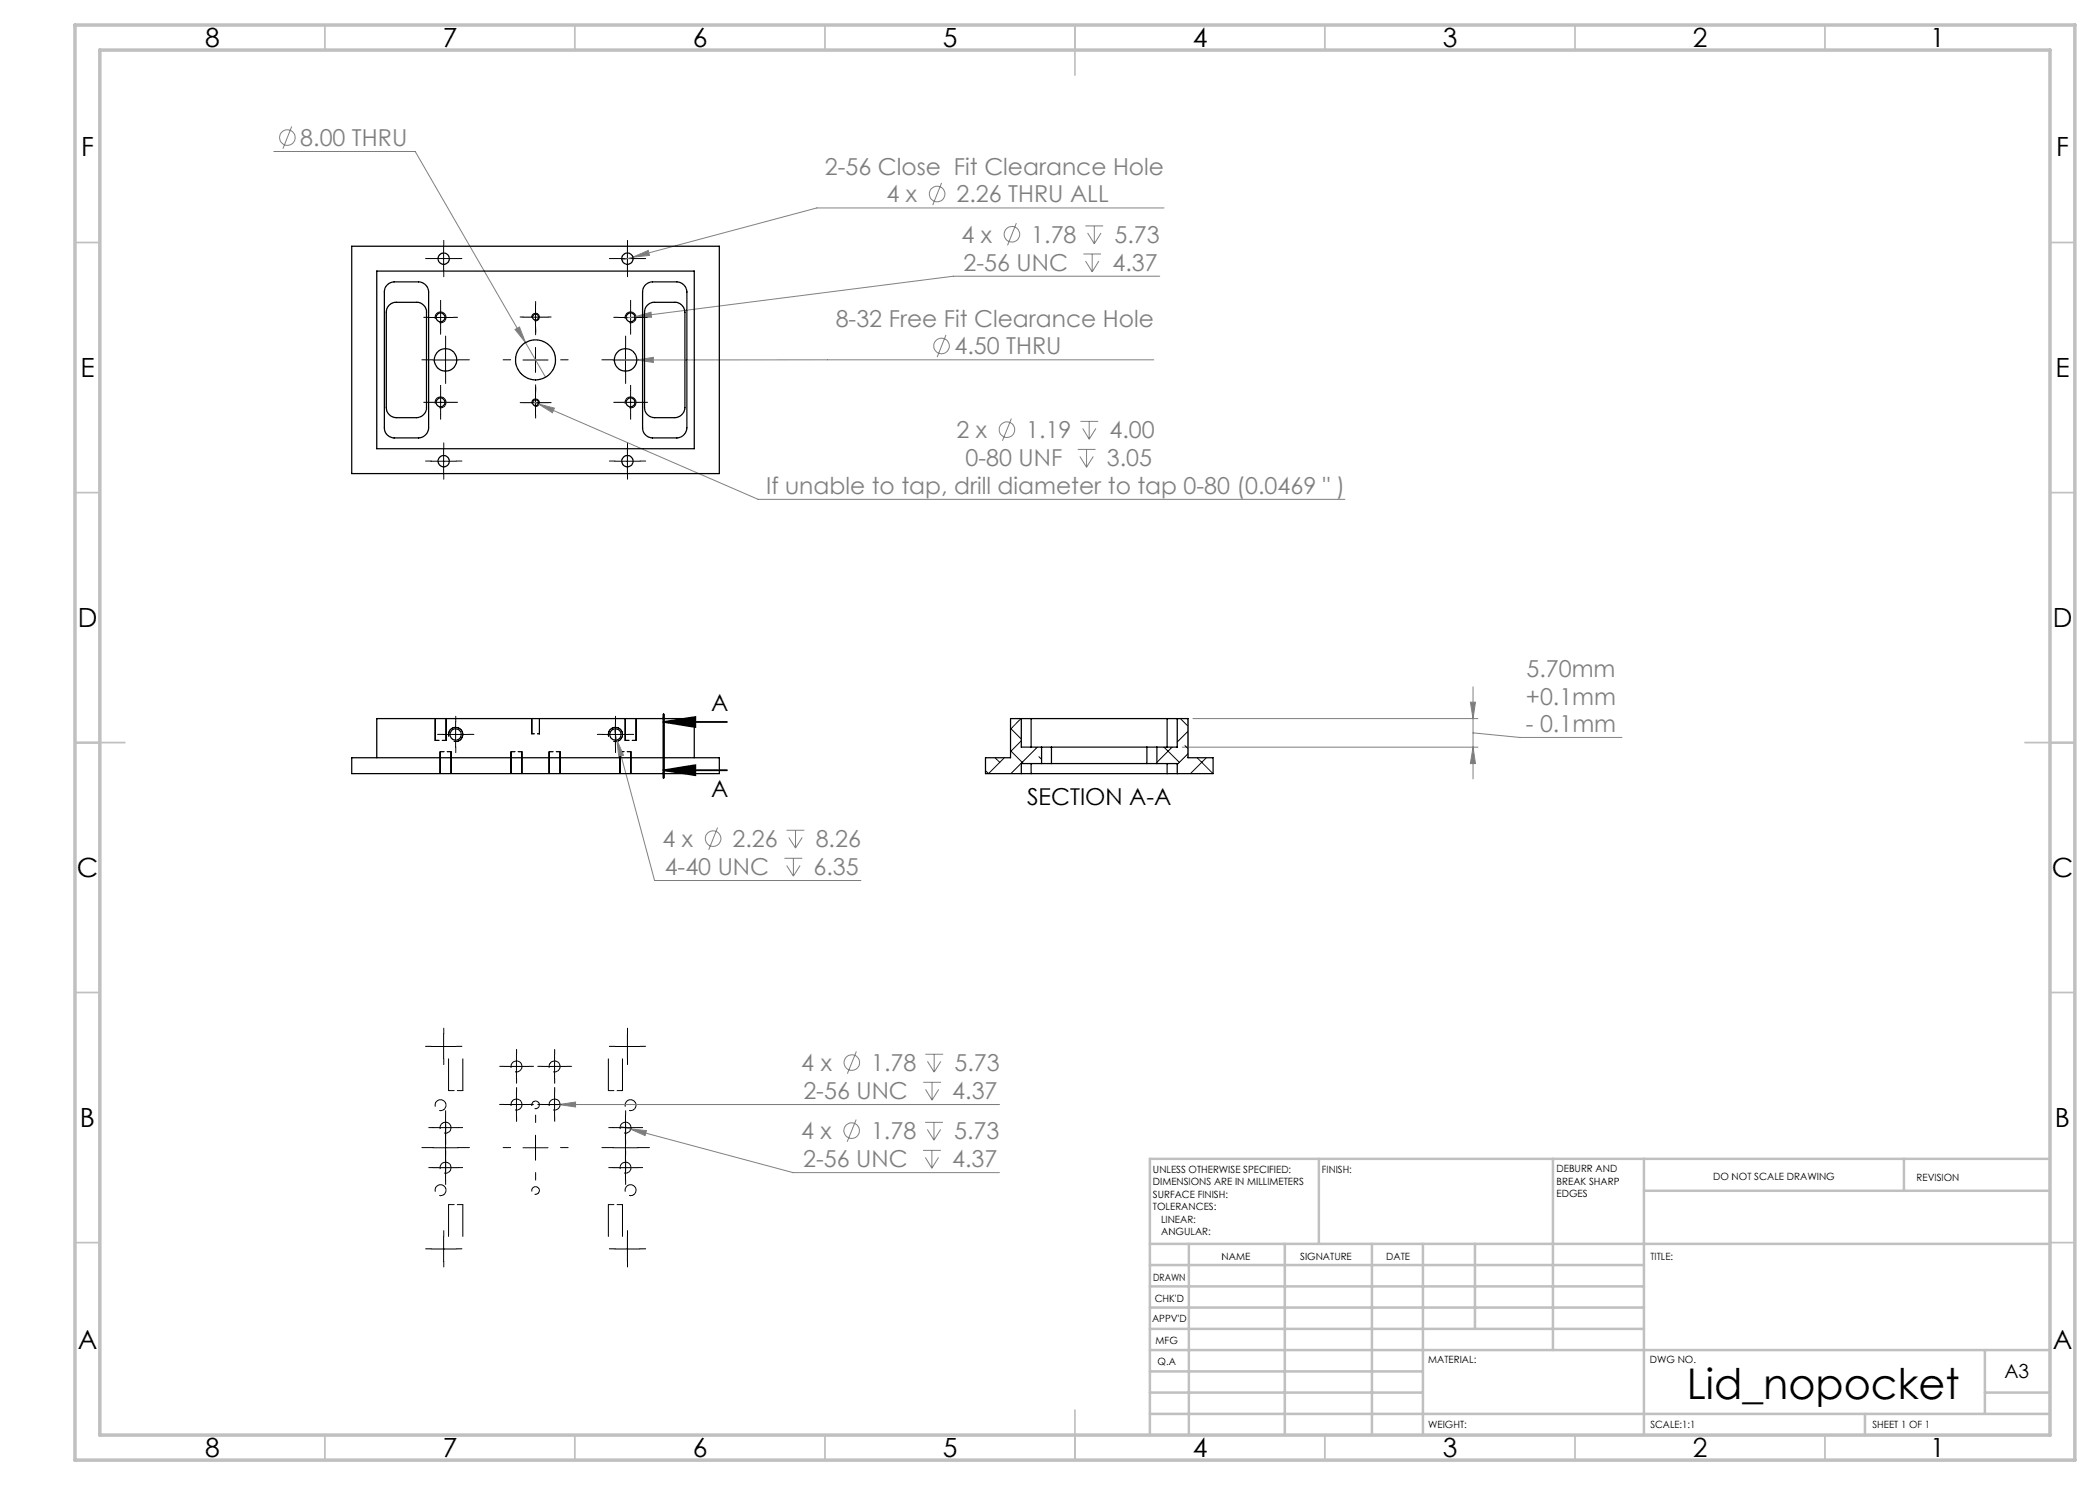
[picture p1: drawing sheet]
<svg xmlns="http://www.w3.org/2000/svg" width="420mm" height="297mm" viewBox="0 0 420 297" stroke-linecap="round" stroke-linejoin="round" font-family="sans-serif">
<g fill="none" stroke="#808080" stroke-width=".2">
<path d="M54.8 30.3h28.2l26.1 45.2M58.3 25.3l-1.7 4.4M188.3 36.6l-1.8 4.4M126.6 51.4l3-1.3 .3 1zM126.6 51.4l-2.2 .6M203.3 44.6l-1.8 4.5M216.7 50.8h3.5M217.1 45.2h3.5M217.1 52.2l1.3 2.2M217.5 46.6l1.4 2.2M218.4 50.8v3.6M218.9 45.2v3.6"/>
<path d="M219.8 52.2l-1.4 2.2M220.2 46.6l-1.3 2.2M232 55.2h-41.3l-63.7 8.2M232.8 41.6h-69.4l-36.8 9.8M103 65.9l.9-.5 1.2 3.1zM127 63.4l3.2-1 .1 1.1zM127 63.4l-1.8 .2M127.4 72l3.3-.5v1zM189.2 67l-1.8 4.4M230.8 72h-107.9M106.6 80.3l1.1 .5M107.7 80.8l3.2 .8-.4 .9z"/>
<path d="M107.7 80.8l43.9 19.1h117.4M202.3 83.7l-1.8 4.5M215.5 89.9h3.6M216 91.3l1.3 2.1M216.1 84.3h3.5M216.5 85.7l1.3 2.1M217.3 89.9v3.5M217.8 84.3v3.5M218.7 91.3l-1.4 2.1M219.2 85.7l-1.4 2.1M294.6 137.4v18.4M122.8 145.8l.6 2.2"/>
<path d="M123.4 148l1.3 3.1-.9 .2zM123.4 148l7.5 28.1h41.3M236.4 149.4h59.2M238.6 143.7h57M294.1 140.4h1l-.5 3.3zM294.6 149.4l.5 3.3h-1zM294.6 146.6l9.4 .9h20.4M143.5 165.5l-1.8 4.5M156.9 171.7h3.5M157.3 166h3.6M157.3 173.1l1.4 2.1M157.8 167.5l1.3 2.1"/>
<path d="M158.7 171.7v3.5M159.1 166v3.6M160 173.1l-1.3 2.1M160.4 167.5l-1.3 2.1M171.3 210.3l-1.8 4.4M184.6 216.5h3.6M185.1 210.9h3.5M185.1 217.9l1.3 2.1M185.5 212.3l1.3 2.1M186.4 216.5v3.5M186.8 210.9v3.5M187.7 217.9l-1.3 2.1"/>
<path d="M188.2 212.3l-1.4 2.1M110 220.9h89.9M111.8 220.9l3.3-.5v1zM124.2 225.3l1.8 .5M126 225.8l3.3 .3-.3 1zM126 225.8l32.6 8.7h41.3M171.2 223.9l-1.8 4.4M184.6 230.1h3.6M185 224.5h3.6M185.1 231.5l1.3 2.1M185.5 225.9l1.3 2.1M186.4 230.1v3.5"/>
<path d="M186.8 224.5v3.5M187.7 231.5l-1.3 2.1M188.1 225.9l-1.3 2.1"/>
<circle cx="57.5" cy="27.5" r="1.55"/>
<circle cx="187.4" cy="38.8" r="1.55"/>
<circle cx="202.4" cy="46.9" r="1.56"/>
<circle cx="188.3" cy="69.2" r="1.55"/>
<circle cx="201.4" cy="85.9" r="1.55"/>
<circle cx="142.6" cy="167.7" r="1.55"/>
<circle cx="170.4" cy="212.5" r="1.56"/>
<circle cx="170.3" cy="226.1" r="1.55"/>
</g>
<g fill="none" stroke="#000" stroke-width=".2">
<path d="M86.2 51.7h5M88.7 49.2v5M123 51.7h5M125.5 49.2v5M85.6 63.5h5M86.6 72h5M87.1 63.8a1.08 1.08 0 0 1 .9-1.4 1.08 1.08 0 0 1 1.2 1.1 1.08 1.08 0 0 1-1.4 1M88.1 61v5M88.1 78v5M89.1 69.5v5M104.6 72h5M104.6 63.4h5"/>
<path d="M106.4 63.6a.76 .76 0 0 1 .6-.9 .76 .76 0 0 1 .9 .8 .76 .76 0 0 1-1 .7M107.1 60.9v5M107.1 69.5v5M107.1 78v5M122.6 72h5M123.6 63.5h5M125.1 63.8a1.09 1.09 0 0 1 .9-1.4 1.09 1.09 0 0 1 1.2 1.1 1.09 1.09 0 0 1-1.4 1M125.1 69.5v5M126.1 61v5M126.1 78v5M85.6 80.5h5M86.2 92.2h5"/>
<path d="M87.1 80.7a1.07 1.07 0 0 1 .9-1.3 1.07 1.07 0 0 1 1.2 1.2 1.07 1.07 0 0 1-1.4 .9M88.7 89.7v5M104.6 80.5h5M106.4 80.7a.76 .76 0 0 1 .6-.9 .76 .76 0 0 1 .8 .8 .76 .76 0 0 1-.9 .7M123 92.2h5M123.6 80.5h5M125.1 80.7a1.08 1.08 0 0 1 .9-1.3 1.08 1.08 0 0 1 1.2 1.2 1.08 1.08 0 0 1-1.4 .9M125.5 89.7v5M87 143.7v4.4M88 150.4v4.3M88.6 146.9h5M89.2 143.7v4.4"/>
<path d="M89.7 147.3a1.42 1.42 0 0 1 1.3-1.8 1.42 1.42 0 0 1 1.5 1.5 1.42 1.42 0 0 1-1.7 1.3M90.2 150.4v4.3M91.1 144.4v5M102.2 150.4v4.3M104.4 150.4v4.3M106.4 143.7v3.1M107.9 143.7v3.1M109.8 150.4v4.3M112 150.4v4.3M120.6 146.9h5M121.7 147.3a1.41 1.41 0 0 1 1.2-1.8 1.41 1.41 0 0 1 1.6 1.5 1.41 1.41 0 0 1-1.8 1.3M123.1 144.4v5"/>
<path d="M124 150.4v4.3M125 143.7v4.4M126.2 150.4v4.3M127.2 143.7v4.4M86.2 209.3h5M88.7 206.8v5M89.7 211.8v6.3M92.6 211.8v6.3M100.8 213.3h5M102.2 213.6a1.1 1.1 0 0 1 1-1.4 1.1 1.1 0 0 1 1.2 1.2 1.1 1.1 0 0 1-1.4 .9M103.3 210.8v5M103.3 218.4v5"/>
<path d="M108.4 213.3h5M109.9 213.6a1.1 1.1 0 0 1 .9-1.4 1.1 1.1 0 0 1 1.2 1.2 1.1 1.1 0 0 1-1.4 .9M110.9 210.8v5M110.9 218.4v5M121.7 211.8v6.3M123 209.3h5M124.5 211.8v6.3M125.5 206.8v5M86.6 229.5h5M86.6 233.5h5M86.6 225.5h5M87.1 221.3a1.08 1.08 0 0 1 .9-1.3 1.08 1.08 0 0 1 1.2 1.1 1.08 1.08 0 0 1-1.4 1"/>
<path d="M87.1 238.3a1.08 1.08 0 0 1 .9-1.3 1.08 1.08 0 0 1 1.2 1.1 1.08 1.08 0 0 1-1.4 1M88.1 233.8a1.1 1.1 0 0 1 .9-1.4 1.1 1.1 0 0 1 1.2 1.2 1.1 1.1 0 0 1-1.4 1M88.1 225.8a1.1 1.1 0 0 1 .9-1.4 1.1 1.1 0 0 1 1.2 1.2 1.1 1.1 0 0 1-1.4 1M89.1 223v13M100.8 220.9h5M102.2 221.2a1.1 1.1 0 0 1 1-1.4 1.1 1.1 0 0 1 1.2 1.2 1.1 1.1 0 0 1-1.4 1M104.6 229.5h5M106.4 221.2a.76 .76 0 0 1 .6-1 .76 .76 0 0 1 .8 .8 .76 .76 0 0 1-.9 .7M106.4 238.3a.76 .76 0 0 1 .6-1 .76 .76 0 0 1 .8 .8 .76 .76 0 0 1-.9 .7M107.1 227v5.1M108.4 220.9h5M109.9 221.2a1.1 1.1 0 0 1 .9-1.4 1.1 1.1 0 0 1 1.2 1.2 1.1 1.1 0 0 1-1.4 1"/>
<path d="M122.6 229.5h5M122.6 233.5h5M122.6 225.5h5M124 225.8a1.1 1.1 0 0 1 1-1.4 1.1 1.1 0 0 1 1.2 1.2 1.1 1.1 0 0 1-1.4 1M124 233.8a1.1 1.1 0 0 1 1-1.4 1.1 1.1 0 0 1 1.2 1.2 1.1 1.1 0 0 1-1.4 1M125.1 221.3a1.1 1.1 0 0 1 .9-1.3 1.1 1.1 0 0 1 1.2 1.1 1.1 1.1 0 0 1-1.4 1M125.1 238.3a1.09 1.09 0 0 1 .9-1.4 1.09 1.09 0 0 1 1.2 1.2 1.09 1.09 0 0 1-1.4 1M125.1 223v13M86.2 249.8h5M88.7 247.3v5M89.7 240.9v6.4M92.6 240.9v6.4"/>
<path d="M121.7 240.9v6.4M123 249.8h5M124.5 240.9v6.4M125.5 247.3v5"/>
</g>
<path d="M132.7 144.4l6.4-1v2zM132.7 154.1l6.4-1.1v2zM132.7 144.4h12.7M132.7 142.8v12.8M132.7 154.1h12.7" fill="none" stroke="#000" stroke-width=".35"/>
<g fill="none" stroke="#000" stroke-width=".2" stroke-dasharray="15.2 1.3 1.3 1.3">
<path d="M86.3 51.7h-1.2M88.8 49.2v-1.1M88.8 54.2v1.1M91.3 51.7h1.1M123 51.7h-1.1M125.5 49.2v-1.1M125.5 54.2v1.1M128 51.7h1.1M85.6 63.5h-.9M86.6 72h-2.2M88.1 78v-.9M88.1 61v-.9"/>
<path d="M88.1 66v.9M89.1 69.5v-2.3M89.1 74.5v2.2M90.6 63.5h.9M91.6 72h2.3M102.1 72h-1.5M104.6 63.4h-.6M107.1 67v-1.5M107.1 77v1.5M107.1 78v-.6M107.1 60.9v-.6M107.1 65.9v.6"/>
<path d="M109.6 63.4h.6M112.1 72h1.5M122.6 72h-2.2M123.6 63.5h-.9M125.1 69.5v-2.3M125.1 74.5v2.2M126.1 78v-.9M126.1 61v-.9M126.1 66v.9M127.6 72h2.3M128.6 63.5h.9M85.6 80.5h-.9"/>
<path d="M86.3 92.2h-1.2M88.1 83v.9M88.8 89.7v-1.1M88.8 94.7v1.1M90.6 80.5h.9M91.3 92.2h1.1M104.6 80.5h-.6M107.1 83v.6M109.6 80.5h.6M123 92.2h-1.1M123.6 80.5h-.9M125.5 89.7v-1.1"/>
<path d="M125.5 94.7v1.1M126.1 83v.9M128 92.2h1.1M128.6 80.5h.9M88.7 146.9h-1.2M91.2 144.4v-1.2M91.2 149.4v1.1M93.7 146.9h1.1M120.6 146.9h-1.1M123.1 144.4v-1.2M123.1 149.4v1.1M125.6 146.9h1.1"/>
<path d="M86.3 209.3h-1.2M88.8 206.8v-1.2M88.8 211.8v1.1M91.3 209.3h1.1M100.8 213.3h-.9M103.3 210.8v-.9M103.3 215.8v.9M103.3 218.4v-.9M105.8 213.3h.9M108.4 213.3h-.9M110.9 218.4v-.9M110.9 210.8v-.9"/>
<path d="M110.9 215.8v.9M113.4 213.3h.9M123 209.3h-1.1M125.5 206.8v-1.2M125.5 211.8v1.1M128 209.3h1.1M86.6 229.5h-2.2M86.6 233.5h-.9M86.6 225.5h-.9M89.1 227v-2.2M89.1 232v2.3M89.1 231v-.9"/>
<path d="M89.1 236v.9M89.1 223v-.9M89.1 228v.9M91.6 229.5h2.3M91.6 233.5h.9M91.6 225.5h.9M100.8 220.9h-.9M102.1 229.5h-1.5M103.3 223.4v.9M105.8 220.9h.9M107.1 224.5v-1.5M107.1 234.5v1.5"/>
<path d="M108.4 220.9h-.9M110.9 223.4v.9M112.1 229.5h1.5M113.4 220.9h.9M122.6 229.5h-2.2M122.6 225.5h-.9M122.6 233.5h-.9M125.1 227v-2.2M125.1 232v2.3M125.1 223v-.9M125.1 228v.9M125.1 231v-.9"/>
<path d="M125.1 236v.9M127.6 229.5h2.3M127.6 225.5h.9M127.6 233.5h.9M86.3 249.8h-1.2M88.8 247.3v-1.2M88.8 252.3v1.1M91.3 249.8h1.1M123 249.8h-1.1M125.5 247.3v-1.2M125.5 252.3v1.1M128 249.8h1.1"/>
</g>
<g fill="none" stroke="#c0c0c0" stroke-width=".35">
<path d="M65 5v5M115 5v5M165 5v5M215 5v10M265 5v5M315 5v5M365 5v5M15 48.5h5M410 48.5h5M15 98.5h5M410 98.5h5M15 148.5h10"/>
<path d="M405 148.5h10M15 198.5h5M410 198.5h5M15 248.5h5M410 248.5h5M65 287v5M115 287v5M165 287v5M215 282v10M265 287v5M315 287v5M365 287v5"/>
</g>
<g fill="none" stroke="#c0c0c0" stroke-width=".5">
<path d="M263.8 231.8v17M310.6 231.8v38.2M328.8 231.8v55.2M328.8 238.2h81.2M380.8 231.8v6.4M410 231.8h-180v55.2M230 248.8h180M230 257.3h98.8M230 253h98.8M237.8 248.8v38.2M257 248.8v38.2M274.4 248.8v38.2"/>
<path d="M284.6 248.8v38.2M295 248.8v17M230 265.8h98.8M230 261.5h98.8M230 278.5h54.6M230 274.3h54.6M230 270h180M397 278.5h13M397 270v12.8M230 282.8h180M373 282.8v4.2"/>
</g>
<path d="M15 5h400v287h-400zM20 10h390v277h-390z" fill="none" stroke="#c0c0c0" stroke-width=".7"/>
<path d="M106.4 146.8h1.5" fill="none" stroke="#000" stroke-width=".2" stroke-dasharray="1.3 .6" stroke-dashoffset=".8"/>
<path d="M87 148.1h2.2M90.2 150.3h-2.2M104.4 150.3h-2.2M112 150.3h-2.2M125 148.1h2.2M126.2 150.3h-2.2" fill="none" stroke="#000" stroke-width=".2" stroke-dasharray="1.3 .6" stroke-dashoffset=".5"/>
<path d="M89.7 218.1h2.9M121.7 218.1h2.8M92.6 240.9h-2.9M124.5 240.9h-2.8" fill="none" stroke="#000" stroke-width=".2" stroke-dasharray="1.3 .6" stroke-dashoffset=".2"/>
<path d="M132.7 144.4l6.4-1v2zM132.7 154.1l6.4-1.1v2z" fill="#000"/>
<path d="M123.4 148l.4 3.3 .9-.2zM111.8 220.9l3.3 .5v-1zM126 225.8l3 1.3 .3-1zM126.6 51.4l3.3-.3-.3-1zM127 63.4l3.3 .1-.1-1.1zM107.7 80.8l2.8 1.7 .4-.9zM127.4 72l3.3 .5v-1zM103 65.9l2.1 2.6-1.2-3.1zM294.6 149.4l.5 3.3h-1zM294.1 140.4h1l-.5 3.3z" fill="#808080"/>
<g fill="none" stroke="#000" stroke-width=".25">
<path d="M70.3 49.2h73.6v45.5h-73.6zM75.4 54.2h63.5v35.5h-63.5zM77.3 57.1l.6-.4 .6-.3h5.2a2.1 2.1 0 0 1 2 2v27.2a2.1 2.1 0 0 1-2 2h-4.9a2.04 2.04 0 0 1-1.9-2v-27.2l.1-.7zM129.2 56.9l.6-.4 .7-.1h4.9a2.1 2.1 0 0 1 2 2v27.2a2.1 2.1 0 0 1-2 2h-4.9a2.04 2.04 0 0 1-2-2v-27.2l.3-1zM77.7 61.2l.5-.5 .7-.2h4.4a1.97 1.97 0 0 1 2 1.9v19.1a2.02 2.02 0 0 1-2 2h-4.1a2.04 2.04 0 0 1-1.9-2v-19.1l.1-.6zM129.4 61.2l.5-.5 .7-.2h4.4a2.02 2.02 0 0 1 2 1.9v19.1a2.1 2.1 0 0 1-2 2h-4.1a2.03 2.03 0 0 1-2-2v-19.1l.1-.6zM70.3 151.5h73.6v3.2h-73.6zM75.4 151.5v-7.8h63.5v7.8M204.3 143.7h1.9M204.3 154.7h1.9M204.3 143.7h-2.2v7.8h-5v3.2h7.2M204.3 143.7v5.7h4"/>
<path d="M206.2 154.7h27.2M206.2 143.7h27.2M206.2 143.7v5.7M206.2 152.7v2M208.3 149.4h2M208.3 152.7h2M208.3 152.7h-4v2M208.3 149.4v3.3M210.3 152.7h19.1M210.3 149.4h19.1M210.3 149.4v3.3M229.4 149.4h2"/>
<path d="M229.4 152.7h2M229.4 149.4v3.3M231.4 152.7h4v2M231.4 149.4v3.3M233.4 143.7h2M233.4 154.7h2M233.4 143.7v5.7M233.4 152.7v2M235.4 143.7h2.2v7.8h5v3.2h-7.2M235.4 143.7v5.7h-4"/>
<circle cx="88.7" cy="51.7" r="1.14"/>
<circle cx="125.5" cy="51.7" r="1.15"/>
<circle cx="88.1" cy="63.5" r=".88"/>
<circle cx="89.1" cy="72" r="2.24"/>
<circle cx="107.1" cy="72" r="4"/>
<circle cx="107.1" cy="63.4" r=".6"/>
<circle cx="125.1" cy="72" r="2.25"/>
<circle cx="126.1" cy="63.5" r=".89"/>
<circle cx="88.1" cy="80.5" r=".88"/>
<circle cx="88.7" cy="92.3" r="1.12"/>
<circle cx="107.1" cy="80.5" r=".6"/>
<circle cx="125.5" cy="92.2" r="1.13"/>
<circle cx="126.1" cy="80.5" r=".89"/>
<circle cx="91.1" cy="146.9" r="1.13"/>
<circle cx="123.1" cy="146.9" r="1.13"/>
</g>
<g fill="none" stroke="#000" stroke-width=".2">
<path d="M199 151.5l1 1M200.9 151.5l-3.2 3.2-.6-.6M202.1 150.1l2.6 2.6M202.1 145.7l2.2 2.1M204.2 143.7l-2.1 2.1M204.3 148.2l-2.2 2.1M207.5 149.4l-5.3 5.3M207.8 151.3l.5 .6M232.8 149.4l3.1 3.1M234.4 149.4l-3 3.1M235.6 143.7l-.2 .2M236.1 143.7l1.5 1.5"/>
<path d="M237 149.1l.6 .6M237.6 146.3l-2.2 2.1M237.6 150.7l-2.2 2.2M239.4 151.5l3.2 3.2M241.3 151.5l-3.2 3.2"/>
</g>
<text font-size="8.5" x="337.3" y="279.7">Lid_nopocket</text>
<g font-size="5.3">
<text x="41" y="9.5">8</text>
<text x="88.5" y="9.5">7</text>
<text x="138.5" y="9.5">6</text>
<text x="188.5" y="9.5">5</text>
<text x="238.5" y="9.5">4</text>
<text x="288.5" y="9.5">3</text>
<text x="338.5" y="9.5">2</text>
<text x="386" y="9.5">1</text>
<text x="16.2" y="31.2">F</text>
<text x="411.2" y="31.2">F</text>
<text x="16.1" y="75.5">E</text>
<text x="411.1" y="75.5">E</text>
<text x="15.5" y="125.5">D</text>
<text x="410.5" y="125.5">D</text>
<text x="15.4" y="175.5">C</text>
<text x="410.4" y="175.5">C</text>
<text x="16" y="225.5">B</text>
<text x="411" y="225.5">B</text>
<text x="15.5" y="269.7">A</text>
<text x="410.5" y="269.7">A</text>
<text x="41" y="291.5">8</text>
<text x="88.5" y="291.5">7</text>
<text x="138.5" y="291.5">6</text>
<text x="188.5" y="291.5">5</text>
<text x="238.5" y="291.5">4</text>
<text x="288.5" y="291.5">3</text>
<text x="338.5" y="291.5">2</text>
<text x="386" y="291.5">1</text>
</g>
<g font-size="4.7" fill="#808080">
<text x="60.1" y="29.2">8.00 THRU</text>
<text x="165" y="34.9">2-56 Close Fit Clearance Hole</text>
<text x="177.3" y="40.5">4 x</text>
<text x="191.3" y="40.5">2.26 THRU ALL</text>
<text x="192.3" y="48.6">4 x</text>
<text x="206.3" y="48.6">1.78</text>
<text x="222.9" y="48.6">5.73</text>
<text x="192.7" y="54.2">2-56 UNC</text>
<text x="222.5" y="54.2">4.37</text>
<text x="167.1" y="65.3">8-32 Free Fit Clearance Hole</text>
<text x="190.9" y="70.9">4.50 THRU</text>
<text x="191.3" y="87.6">2 x</text>
<text x="205.3" y="87.6">1.19</text>
<text x="221.9" y="87.6">4.00</text>
<text x="193.1" y="93.2">0-80 UNF</text>
<text x="221.4" y="93.2">3.05</text>
<text x="153.2" y="98.8">If unable to tap, drill diameter to tap 0-80 (0.0469 &quot; )</text>
<text x="305.3" y="135.4">5.70mm</text>
<text x="305.2" y="140.9">+0.1mm</text>
<text x="305.2" y="146.5">- 0.1mm</text>
<text x="132.5" y="169.4">4 x</text>
<text x="146.5" y="169.4">2.26</text>
<text x="163.1" y="169.4">8.26</text>
<text x="132.9" y="175">4-40 UNC</text>
<text x="162.7" y="175">6.35</text>
<text x="160.3" y="214.2">4 x</text>
<text x="174.2" y="214.2">1.78</text>
<text x="190.9" y="214.2">5.73</text>
<text x="160.7" y="219.8">2-56 UNC</text>
<text x="190.5" y="219.8">4.37</text>
<text x="160.2" y="227.8">4 x</text>
<text x="174.2" y="227.8">1.78</text>
<text x="190.8" y="227.8">5.73</text>
<text x="160.6" y="233.4">2-56 UNC</text>
<text x="190.4" y="233.4">4.37</text>
</g>
<g font-size="4.7">
<text x="142.2" y="142.2">A</text>
<text x="142.2" y="159.4">A</text>
<text x="205.4" y="161.1">SECTION A-A</text>
</g>
<text font-size="3.9" x="400.9" y="275.5">A3</text>
<g font-size="2">
<text x="230.6" y="234.6">UNLESS OTHERWISE SPECIFIED:</text>
<text x="230.6" y="237.1">DIMENSIONS ARE IN MILLIMETERS</text>
<text x="230.6" y="239.6">SURFACE FINISH:</text>
<text x="264.4" y="234.6">FINISH:</text>
<text x="311.3" y="234.5">DEBURR AND</text>
<text x="311.3" y="237">BREAK SHARP</text>
<text x="311.3" y="239.5">EDGES</text>
<text x="342.6" y="236">DO NOT SCALE DRAWING</text>
<text x="383.3" y="236.2">REVISION</text>
<text x="230.6" y="242.1">TOLERANCES:</text>
<text x="232.2" y="244.6">LINEAR:</text>
<text x="232.2" y="247.1">ANGULAR:</text>
<text x="244.3" y="252">NAME</text>
<text x="260" y="251.9">SIGNATURE</text>
<text x="277.2" y="251.9">DATE</text>
<text x="330.1" y="251.9">TITLE:</text>
<text x="230.6" y="256.1">DRAWN</text>
<text x="230.9" y="260.3">CHK'D</text>
<text x="230.4" y="264.4">APPV'D</text>
<text x="231.1" y="268.8">MFG</text>
<text x="231.5" y="273">Q.A</text>
<text x="285.6" y="272.5">MATERIAL:</text>
<text x="330" y="272.5">DWG NO.</text>
<text x="285.6" y="285.5">WEIGHT:</text>
<text x="330.1" y="285.6">SCALE:1:1</text>
<text x="374.5" y="285.6">SHEET 1 OF 1</text>
</g>
</svg>
